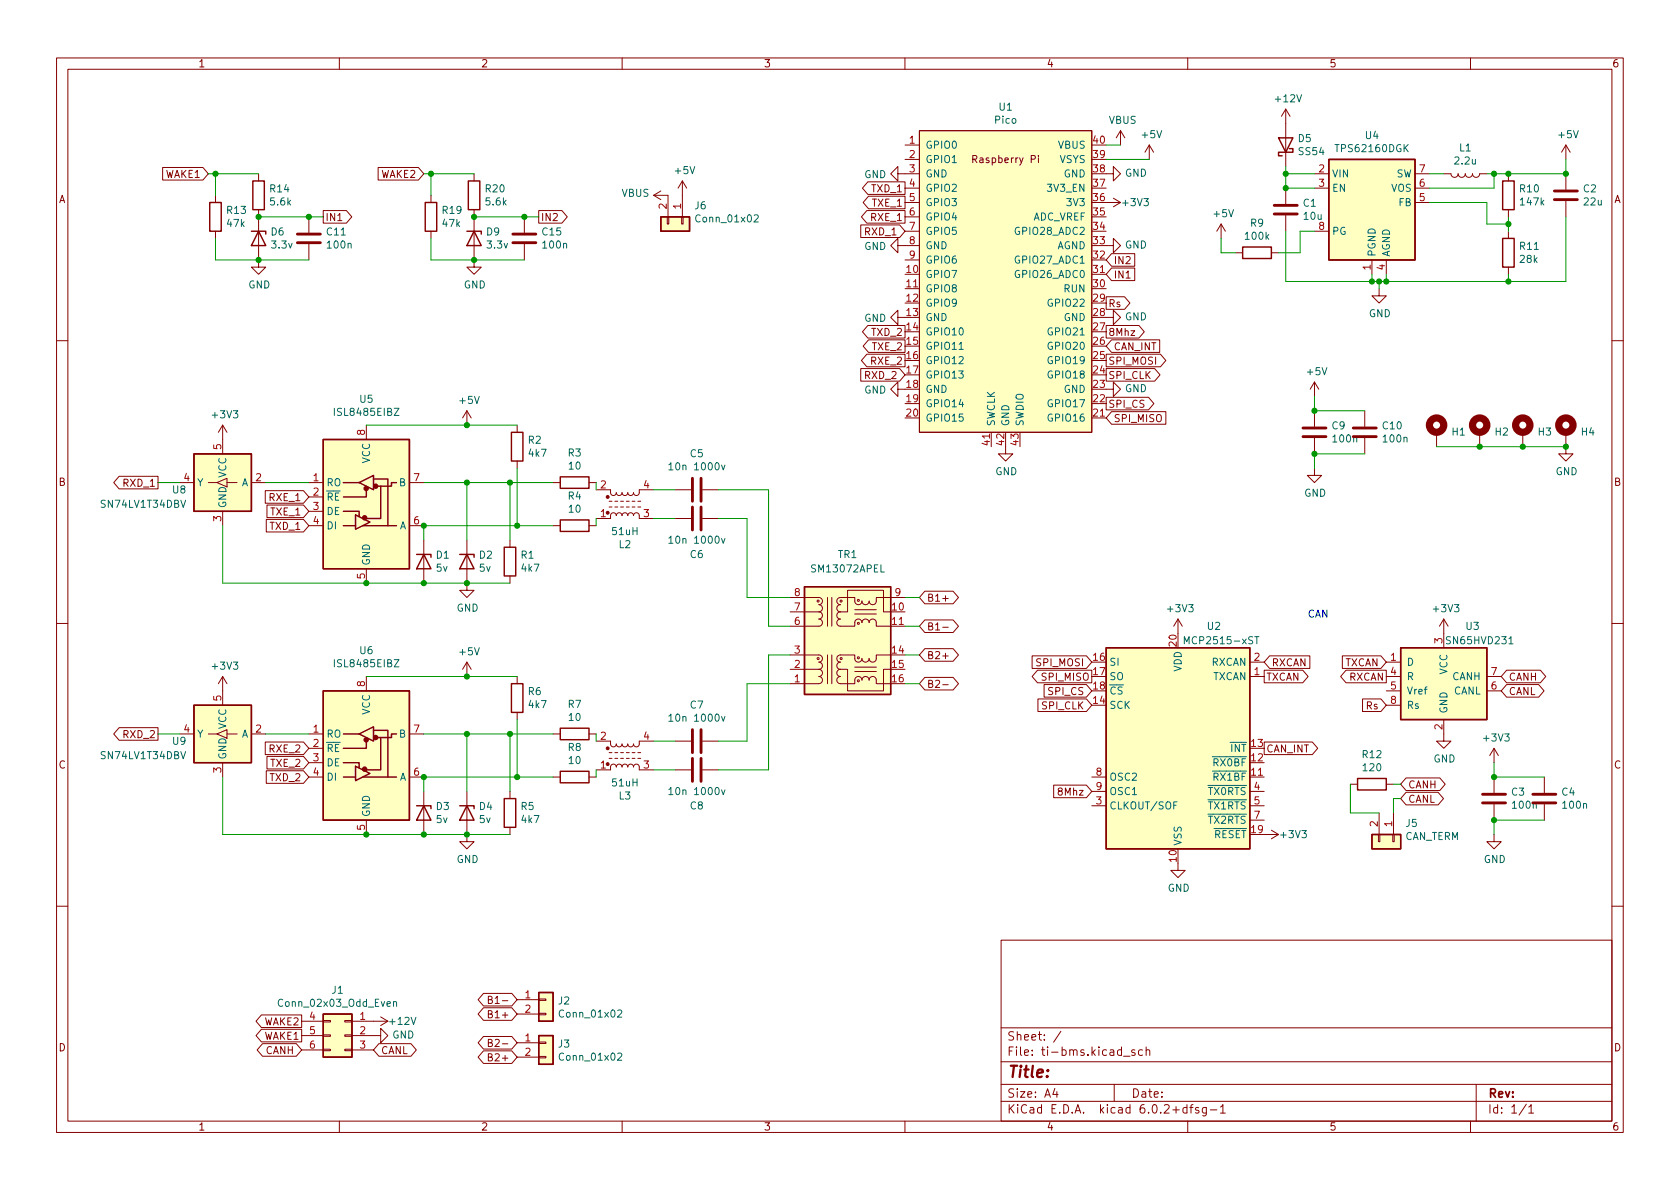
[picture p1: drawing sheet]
<svg xmlns="http://www.w3.org/2000/svg" width="297mm" height="210mm" viewBox="0 0 297 210" stroke-linecap="round" stroke-linejoin="round" font-family="sans-serif">
<g fill="none" stroke="#840000" stroke-width=".18">
<path d="M10 10.2h277v190.1h-277zM12 12.2h273v186.1h-273zM60 10.2v2M110 10.2v2M160 10.2v2M210 10.2v2M227.3 19.3v10.2M227.3 19.3l-.7 1.3M227.3 19.3l.8 1.3M260 10.2v2M28.8 29.6h7.1l.9 1.1-.9 1.1h-7.1zM38.1 34.5v1.3"/>
<path d="M45.7 37.1v10.1h1.3l-1.3 1.3-1.3-1.3h1.3M45.7 30.7v1.3M54.6 38.3v2.8M57.1 37.2h4.1l1 1.1-1 1.2h-4.1zM66.9 29.6h7.1l.9 1.1-.9 1.1h-7.1zM76.2 34.5v1.3M83.8 37.1v10.1h1.3l-1.3 1.3-1.3-1.3h1.3M83.8 30.7v1.3M92.7 38.3v2.8M95.2 37.2h4.1l1 1.1-1 1.2h-4.1zM115.6 34.5h2.5v3.8M115.6 34.5l1.2 .8"/>
<path d="M116.8 33.8l-1.2 .7M118 38.3h.2v1.3h-.2zM120.5 38.3h.3v1.3h-.3zM120.6 32l-.7 1.3M120.6 32v6.3M120.6 32l.8 1.3M152.2 39.8h6.9l.9 1.1-.9 1.1h-6.9zM153.3 37.2h6.7v2.3h-6.7l-1-1.2zM153.4 32.2h6.6v2.2h-6.6l-.9-1.1zM153.6 34.7h6.4v2.2h-6.4l-1-1.1zM158.7 30.7v-1.2l-1.2 1.2 1.2 1.3v-1.3h3.9M160 35.8h2.6"/>
<path d="M160 25.6h2.6M160 28.2h2.6M160 33.3h2.6M160 38.3h2.6M162.6 23.1h30.4v53.3h-30.4zM183.6 27.5v.1M183.6 27.9v.9M195.6 30.7h1.2v-1.2l1.3 1.2-1.3 1.3v-1.3M195.6 35.8h2.5M196.8 35l1.3 .8M198.1 35.8l-1.3 .8M198.1 23.1l-.7 1.3"/>
<path d="M198.1 23.1v2.5M198.1 23.1l.8 1.3M203.2 25.6l-.8 1.3M203.2 25.6v2.6M203.2 25.6l.8 1.3M215.9 39.6l-.8 1.3M215.9 39.6v2.6M215.9 39.6l.8 1.3M227.3 33.3v2.8M227.3 38.1v2.8M232.4 30.7h2.5M232.4 33.3h2.5"/>
<path d="M250.2 35.8h2.5M250.2 30.7h2.5M250.2 33.3h2.5M255.3 30.7h1.2a.64 .64 0 0 0 .7 .7 .64 .64 0 0 0 .6-.7 .64 .64 0 0 0 .6 .7 .64 .64 0 0 0 .7-.7 .64 .64 0 0 0 .6 .7 .64 .64 0 0 0 .6-.7 .64 .64 0 0 0 .7 .7 .64 .64 0 0 0 .6-.7h1.3M266.7 30.7v1.3M266.7 37.1v1.2M276.9 25.6v2.6M276.9 30.7v2.8M276.9 35.6v2.7M276.9 25.6l-.8 1.3M276.9 25.6l.7 1.3M38.1 40.9v1.3"/>
<path d="M54.6 43.2v2.8M76.2 40.9v1.3M92.7 43.2v2.8M153.4 57.6h6.6v2.2h-6.6l-.9-1.1zM158.7 56.1v-1.2l-1.2 1.2 1.2 1.3v-1.3h1.3M158.7 43.4v-1.2l-1.2 1.2 1.2 1.3v-1.3h3.9M160 51h2.6M160 40.9h2.6M160 46h2.6M193 48.5h2.6M195.6 43.4h1.2v-1.2l1.3 1.2-1.3 1.3v-1.3M195.6 56.1h1.2v-1.2l1.3 1.2-1.3 1.3v-1.3"/>
<path d="M195.6 57.6h5.8l.9 1.1-.9 1.1h-5.8zM195.6 52.5h3.2l1 1.1-1 1.1h-3.2zM196.5 44.9h4.1v2.2h-4.1l-.9-1.1zM196.5 47.4h4.1v2.2h-4.1l-.9-1.1zM218.4 44.7h1.3M224.8 44.7h1.3M232.4 40.9h2.5M242.6 46v2.5M243.8 51v1.3h1.3l-1.3 1.3-1.2-1.3h1.2M245.1 46v2.5M266.7 40.9v1.3M266.7 47.2v1.3"/>
<path d="M10 60.2h2M39.4 75.2v5.1M39.4 75.2l-.8 1.2M39.4 75.2l.7 1.2M64.8 75.2v2.5M82.5 72.6v2.6M82.5 72.6l-.7 1.3M82.5 72.6l.8 1.3M91.4 75.2v1.2M152.2 65.2h6.9l.9 1.1-.9 1.1h-6.9zM153.3 62.6h6.7v2.3h-6.7l-1-1.2zM153.6 60.1h6.4v2.2h-6.4l-1-1.1z"/>
<path d="M158.7 68.8v-1.2l-1.2 1.2 1.2 1.3v-1.3h1.3M175.3 76.4v2.6M177.8 79v1.3h1.3l-1.3 1.2-1.3-1.2h1.3M193 73.9h2.6M195.6 68.8h1.2v-1.2l1.3 1.2-1.3 1.3v-1.3M195.6 62.6h9.6l.9 1.1-.9 1.2h-9.6zM195.6 65.2h8.6l.9 1.1-.9 1.1h-8.6zM195.6 70.3h7.5l.9 1.1-.9 1.1h-7.5zM196.5 60.1h8.5v2.2h-8.5l-.9-1.1zM196.5 72.8h9.6v2.2h-9.6l-.9-1.1zM232.4 67.6v2.5M232.4 72.6v2.8"/>
<path d="M232.4 77.5v2.8M232.4 67.6l-.8 1.2M232.4 67.6l.8 1.2M241.3 72.6v2.8M241.3 77.5v2.8M254 76.4v2.6M261.6 76.4v2.6M269.2 76.4v2.6M276.9 76.4v3.9h1.2l-1.2 1.2-1.3-1.2h1.3M285 60.2h2M21.1 84.2h6.8v2.2h-6.8l-1-1.1zM31.7 85.3h2.6"/>
<path d="M36.8 85.3h1.6M38.4 85.3l1.7-.7v1.5zM39.4 90.4v2.6M40.1 85.3h1.8M44.4 85.3h2.6M46.9 86.8h6.8l.9 1.1-.9 1.1h-6.8zM47.1 91.8h6.6l.9 1.2-.9 1.1h-6.6zM47.2 89.3h6.5l.9 1.1-.9 1.1h-6.5zM54.6 93h2.5M54.6 85.3h2.5M54.6 87.9h2.5M54.6 90.4h2.5"/>
<path d="M66 84.7h.1M72.4 93h2.5M72.4 85.3h2.5M74.9 95.5v7.6M82.5 95.5v8.9h1.3l-1.3 1.3-1.2-1.3h1.2M90.2 95.5v1.3M91.4 81.5v1.3M97.8 93h1.3M97.8 85.3h1.3M104.1 93h1.3M104.1 85.3h1.3M105.4 91.7h2.5l.1-.7 .5-.3 .3 .1 .2 .4 .1-.3 .3-.2 .4 .1 .2 .4 .2-.4 .4-.1 .3 .2 .1 .3 .2-.4 .4-.1 .3 .2 .1 .3 .2-.4 .4-.1 .4 .3v.7h2.6"/>
<path d="M105.4 86.6h2.5l.1 .7 .5 .3 .3-.1 .2-.4 .1 .3 .3 .2 .4-.1 .2-.4 .1 .3 .3 .2 .4-.1 .2-.4 .1 .3 .3 .2 .4-.1 .2-.4 .2 .4 .4 .1 .4-.3v-.7h2.6M107.7 88.6h.5M107.7 89.7h.5M108.7 88.6h.5M108.7 89.7h.5M109.7 88.6h.5M109.7 89.7h.5M110.7 88.6h.6M110.7 89.7h.6M111.8 88.6h.5M111.8 89.7h.5M112.8 88.6h.5"/>
<path d="M112.8 89.7h.5M119.4 91.7h2.8M119.4 86.6h2.8M124.2 91.7h2.8M124.2 86.6h2.8M232.4 82.8v1.3h1.3l-1.3 1.2-1.3-1.2h1.3M10 110.2h2M39.4 119.6v5.1M39.4 119.6l-.8 1.3M39.4 119.6l.7 1.3M64.8 100.6v2.5M64.8 119.6v2.6"/>
<path d="M82.5 117.1v2.5M82.5 117.1l-.7 1.3M82.5 117.1l.8 1.3M90.2 101.8v1.3M91.4 119.6v1.3M139.7 105.7h5.1a.64 .64 0 0 1 .6 .6 .64 .64 0 0 1-.6 .6 .64 .64 0 0 1 .6 .7 .64 .64 0 0 1-.6 .6M139.7 115.8h5.1a.64 .64 0 0 1 .6 .7 .64 .64 0 0 1-.6 .6 .64 .64 0 0 1 .6 .6 .64 .64 0 0 1-.6 .7M139.7 108.2h5.1M139.7 118.4h5.1M144.8 118.4a.64 .64 0 0 1 .6 .6 .64 .64 0 0 1-.6 .6 .64 .64 0 0 1 .6 .7 .64 .64 0 0 1-.6 .6h-5.1M144.8 108.2a.64 .64 0 0 1 .6 .6 .64 .64 0 0 1-.6 .7 .64 .64 0 0 1 .6 .6 .64 .64 0 0 1-.6 .6h-5.1M146.3 105.7v5"/>
<path d="M146.3 115.8v5.1M147.1 105.7v5M147.1 115.8v5.1M148.6 108.2a.64 .64 0 0 0-.6 .6 .64 .64 0 0 0 .6 .7 .64 .64 0 0 0-.6 .6 .64 .64 0 0 0 .6 .6h2.5v-.6a.64 .64 0 0 1 .7-.6 .64 .64 0 0 1 .6 .6 .64 .64 0 0 1 .6-.6 .64 .64 0 0 1 .7 .6 .64 .64 0 0 1 .6-.6 .64 .64 0 0 1 .6 .6v.6h5.1M148.6 118.4a.64 .64 0 0 0-.6 .6 .64 .64 0 0 0 .6 .6 .64 .64 0 0 0-.6 .7 .64 .64 0 0 0 .6 .6h2.5v-.6a.64 .64 0 0 1 .7-.7 .64 .64 0 0 1 .6 .7 .64 .64 0 0 1 .6-.7 .64 .64 0 0 1 .7 .7 .64 .64 0 0 1 .6-.7 .64 .64 0 0 1 .6 .7v.6h2.6M148.6 108.2h1.3v-3.8h6.3v3.8h1.3M148.6 118.4h1.3v3.8h6.3v-3.8h1.3M151.1 108.6h3.8M151.1 107.8h3.8M151.1 118.7h3.8M151.1 118h3.8M157.5 115.8h-2.6v.7a.64 .64 0 0 1-.6 .6 .64 .64 0 0 1-.6-.6 .64 .64 0 0 1-.7 .6 .64 .64 0 0 1-.6-.6 .64 .64 0 0 1-.6 .6 .64 .64 0 0 1-.7-.6v-.7h-2.5a.64 .64 0 0 0-.6 .7 .64 .64 0 0 0 .6 .6 .64 .64 0 0 0-.6 .6 .64 .64 0 0 0 .6 .7"/>
<path d="M160 105.7h-5.1v.6a.64 .64 0 0 1-.6 .6 .64 .64 0 0 1-.6-.6 .64 .64 0 0 1-.7 .6 .64 .64 0 0 1-.6-.6 .64 .64 0 0 1-.6 .6 .64 .64 0 0 1-.7-.6v-.6h-2.5a.64 .64 0 0 0-.6 .6 .64 .64 0 0 0 .6 .6 .64 .64 0 0 0-.6 .7 .64 .64 0 0 0 .6 .6M163.5 104.5h5l1 1.2-1 1.1h-5l-.9-1.1zM163.5 109.6h5l1 1.1-1 1.1h-5l-.9-1.1zM163.5 119.8h5l1 1.1-1 1.1h-5l-.9-1.1zM163.5 114.7h5l1 1.1-1 1.1h-5l-.9-1.1zM166.7 105.8h1M166.7 110.9h1M166.7 116h1M182.5 116h9.6l.9 1.1-.9 1.1h-9.6zM183.4 118.5h9.6v2.2h-9.6l-.9-1.1zM208.3 109.5l-.8 1.2M208.3 109.5v2.5"/>
<path d="M208.3 109.5l.7 1.2M221 117.1h2.5M221 119.6h2.5M223.5 118.5h6.8l1 1.1-1 1.1h-6.8zM224.5 116h7.1v2.2h-7.1l-1-1.1zM237.3 116h6.9l.9 1.1-.9 1.1h-6.9zM238 118.5h7.1v2.2h-7.1l-1-1.1zM245.1 117.1h2.5M245.1 119.6h2.5M255.3 109.5l-.8 1.2M255.3 109.5v5M255.3 109.5l.7 1.2"/>
<path d="M262.9 119.6h2.5M266.4 118.5h6l.9 1.1-.9 1.1h-6l-1-1.1zM285 110.2h2M21.1 128.7h6.8v2.2h-6.8l-1-1.1zM31.7 129.8h2.6M36.8 129.8h1.6M38.4 129.8l1.7-.8v1.6zM39.4 134.9v2.5M40.1 129.8h1.8M44.4 129.8h2.6M46.9 131.2h6.8l.9 1.1-.9 1.1h-6.8zM47.1 136.3h6.6l.9 1.1-.9 1.1h-6.6z"/>
<path d="M47.2 133.8h6.5l.9 1.1-.9 1.1h-6.5zM54.6 129.8h2.5M54.6 137.4h2.5M54.6 132.3h2.5M54.6 134.9h2.5M66 129.2h.1M72.4 129.8h2.5M72.4 137.4h2.5M74.9 139.9v7.7M82.5 139.9v8.9h1.3l-1.3 1.3-1.2-1.3h1.2M90.2 139.9v1.3M91.4 126v1.2"/>
<path d="M97.8 129.8h1.3M97.8 137.4h1.3M104.1 129.8h1.3M104.1 137.4h1.3M105.4 136.1h2.5l.1-.7 .5-.3 .3 .2 .2 .3 .1-.3 .3-.2 .4 .1 .2 .4 .2-.4 .4-.1 .3 .2 .1 .3 .2-.4 .4-.1 .3 .2 .1 .3 .2-.4 .4-.1 .4 .3v.7h2.6M105.4 131.1h2.5l.1 .7 .5 .3 .3-.2 .2-.3 .1 .3 .3 .2 .4-.1 .2-.4 .1 .3 .3 .2 .4-.1 .2-.4 .1 .3 .3 .2 .4-.1 .2-.4 .2 .4 .4 .1 .4-.4v-.6h2.6M107.7 133.1h.5M107.7 134.1h.5M108.7 133.1h.5M108.7 134.1h.5M109.7 133.1h.5M109.7 134.1h.5"/>
<path d="M110.7 133.1h.6M110.7 134.1h.6M111.8 133.1h.5M111.8 134.1h.5M112.8 133.1h.5M112.8 134.1h.5M119.4 131.1h2.8M119.4 136.1h2.8M124.2 131.1h2.8M124.2 136.1h2.8M166.7 121.1h1M183.5 123.6h8.6l.9 1.1-.9 1.1h-8.6z"/>
<path d="M184.6 121.1h7.5l.9 1.1-.9 1.1h-7.5zM186.3 138.8h5.8l.9 1.1-.9 1.2h-5.8zM193 137.4h2.6M193 139.9h2.6M221 137.4h2.5M221 139.9h2.5M223.5 131.2h8.5l1 1.1-1 1.1h-8.5zM238.8 138.7h1.2M240.9 123.6h3.3l.9 1.1-.9 1.1h-3.3zM245.1 122.2h2.5M245.1 124.7h2.5M245.1 138.7h1.3"/>
<path d="M248.6 137.6h6l.9 1.1-.9 1.1h-6l-1-1.1zM255.3 127.2v3.9h1.2l-1.2 1.2-1.3-1.2h1.3M262.9 122.2h2.5M264.2 132.3v2.6M264.2 137.4v2.8M264.2 132.3l-.8 1.3M264.2 132.3l.7 1.3M266.4 121.1h5.7l.9 1.1-.9 1.1h-5.7l-1-1.1zM273 137.4v2.8M64.8 145v2.6M90.2 146.3v1.3M193 142.5h2.6"/>
<path d="M208.3 152.6v1.3h1.2l-1.2 1.3-1.3-1.3h1.3M221 142.5h2.5M221 145h2.5M223.5 147.6h2.6M224.8 146.8l1.3 .8M226.1 147.6l-1.3 .7M243.7 147.6h.3v1.2h-.3zM243.8 143.8v3.8M246.3 147.6h.2v1.2h-.2zM246.4 143.8v3.8M248.6 140.1h5.7l.9 1.1-.9 1.1h-5.7l-1-1.1zM264.2 147.6v1.2h1.2l-1.2 1.3-1.3-1.3h1.3"/>
<path d="M264.2 142.2v2.8M273 142.2v2.8M10 160.2h2M46.2 179.5h7.1v2.2h-7.1l-.9-1.1zM67.3 179.8l1.3 .8M85.5 178.2h5l.9 1.1-.9 1.1h-5l-1-1.1zM85.5 175.7h5l.9 1.1-.9 1.1h-5l-1-1.1zM86.3 179.3h.6l.1-.2-.1-.3-.6-.1v1.3h.5l.2-.1 .1-.3-.3-.3M86.3 176.8l.6-.1 .1-.2-.1-.2-.6-.1v1.2h.5l.2-.1 .1-.3-.3-.2M91.4 176.8h3.8M91.4 179.3h3.8M95.2 179.2h1.3v.2h-1.3z"/>
<path d="M95.2 176.7h1.3v.2h-1.3zM177 166.3h108v32h-108zM285 160.2h2M46.2 182h7.1v2.2h-7.1l-.9-1.1zM46.4 184.6h6l.9 1.1-.9 1.1h-6l-.9-1.1zM53.3 180.6h3.8M53.3 183.1h3.8M53.3 185.7h3.8M57.1 185.5h1.3v.3h-1.3zM57.1 183h1.3v.3h-1.3zM57.1 180.5h1.3v.2h-1.3zM60 198.3v2"/>
<path d="M61 185.5h1.2v.3h-1.2zM61 183h1.2v.3h-1.2zM61 180.5h1.2v.2h-1.2zM62.2 183.1h5.1v-1.2l1.3 1.2-1.3 1.3v-1.3M62.2 180.6h6.4M62.2 185.7h3.8M67 184.6h5.7l.9 1.1-.9 1.1h-5.7l-1-1.1zM68.6 180.6l-1.3 .8M85.5 185.8h5l.9 1.1-.9 1.1h-5l-1-1.1zM85.5 183.3h5l.9 1.1-.9 1.1h-5l-1-1.1zM86.3 186.9h.6l.1-.2-.1-.2-.6-.2v1.3h.5l.2-.1 .1-.3-.3-.3M86.3 184.4l.6-.1 .1-.1-.1-.3-.6-.1v1.3h.5l.2-.2 .1-.3-.3-.2"/>
<path d="M91.4 184.4h3.8M91.4 186.9h3.8M95.2 186.8h1.3v.3h-1.3zM95.2 184.3h1.3v.2h-1.3zM110 198.3v2M160 198.3v2M177 194.8h108M177 191.8h108M177 187.8h108M177 181.8h108M186.5 192.5l-.4 1h1M186.9 193v1"/>
<path d="M187.6 182.4l-1.3 1.9M197 191.8v3M198.6 186.8h1.2M200.6 185.7l-.3-.1-.2 .2v.3l.5 .1v.4h-.5M202 185.7l-.4-.1-.3 .3v.4l.1 .3h.6M202.6 185.8l.3-.2 .3 .1 .1 .9M202.6 185.1v1.5M209.9 195.9l-.5-.1-.3 .3v.4l.2 .3h.6M209.9 195.3v1.5M210 198.3v2M210.4 195.8h.5M210.9 195.3l-.3 .2v1.3"/>
<path d="M211.9 195.9l-.3-.1-.2 .2v.3l.5 .1v.4h-.5M213.3 195.8v1.2l-.3 .3h-.4M213.3 195.9l-.4-.1-.3 .3v.4l.1 .3h.6M214 196.3h1.1M215.8 195.8l.4-.5v1.5M215.8 196.8h.8M260 198.3v2M261 191.8v6.5M269.9 195.3l-1.3 1.9M270.3 195.8l.4-.5v1.5M270.3 196.8h.9"/>
<circle cx="144.7" cy="106.3" r=".18"/>
<circle cx="144.7" cy="116.5" r=".18"/>
<circle cx="148.7" cy="116.5" r=".18"/>
<circle cx="148.7" cy="106.3" r=".18"/>
<circle cx="151.8" cy="106.2" r=".18"/>
<circle cx="151.8" cy="116.3" r=".18"/>
<circle cx="151.8" cy="110.2" r=".18"/>
<circle cx="151.8" cy="120.4" r=".18"/>
</g>
<g fill="#840000" stroke="#840000" stroke-width=".18">
<circle cx="107.4" cy="87.9" r=".25"/>
<circle cx="107.4" cy="90.7" r=".25"/>
<circle cx="107.4" cy="132.3" r=".25"/>
<circle cx="107.4" cy="135.1" r=".25"/>
</g>
<g fill="none" stroke="#840000" stroke-width=".25">
<path d="M37.1 35.8h2v5.1h-2zM44.7 32h2v5.1h-2zM75.2 35.8h2v5.1h-2zM82.8 32h2v5.1h-2zM116.8 38.3h5.1v2.6h-5.1zM226.1 24.4h2.5l-1.3 2.5zM228 26.3h.6v.6h-2.5v.7h.6M234.9 28.2h15.3v17.8h-15.3zM265.7 32h2v5.1h-2zM44.4 40.9h2.6v.5M45.7 40.9l1.3 2.5h-2.6zM82.5 40.9h2.6v.5"/>
<path d="M83.8 40.9l1.3 2.5h-2.6zM219.7 43.7h5.1v2h-5.1zM265.7 42.2h2v5h-2zM57.1 77.7h15.3v22.9h-15.3zM90.4 76.4h2.1v5.1h-2.1zM34.3 80.3h10.1v10.1h-10.1zM60.7 90.4h2.8v.7M60.7 93h2.2M60.7 85.3h2.8M62.9 91.1l2.5 1.2-2.5 1.3zM63.5 85.3l2.5-1.2v2.5zM63.5 91.1v.2"/>
<path d="M64.1 93h6M64.8 86.6v1.3h-4.1M66 84.7h2.6v8.3M67.3 86v5.7h-2.5M70.1 85.3h-.9v.7h-2.5M73.7 98h2.5v.5M74.9 98l1.3 2.6h-2.5zM81.3 98h2.5v.5M82.5 98l1.3 2.6h-2.5zM89.2 96.8h2v5h-2zM99.1 91.9h5v2.1h-5zM99.1 84.3h5v2.1h-5z"/>
<path d="M142.2 103.8h15.3v19h-15.3zM195.6 114.5h25.4v35.6h-25.4zM247.6 114.5h15.3v12.7h-15.3zM34.3 124.7h10.1v10.2h-10.1zM57.1 122.2h15.3v22.8h-15.3zM60.7 134.9h2.8v.9M60.7 137.4h2.2M60.7 129.8h2.8M62.9 135.5l2.5 1.3-2.5 1.2zM63.5 129.8l2.5-1.3v2.6zM64.1 137.4h6M64.8 131.1v1.2h-4.1"/>
<path d="M66 129.2h2.6v8.2M67.3 130.4v5.7h-2.5M70.1 129.8h-.9v.6h-2.5M90.4 120.9h2.1v5.1h-2.1zM99.1 136.4h5v2h-5zM99.1 128.8h5v2h-5zM240 137.7h5.1v2h-5.1zM73.7 142.5h2.5v.5M74.9 142.5l1.3 2.5h-2.5zM81.3 142.5h2.5v.5M82.5 142.5l1.3 2.5h-2.5zM89.2 141.2h2v5.1h-2z"/>
<path d="M242.6 147.6h5v2.5h-5zM57.1 179.3h5.1v7.6h-5.1zM95.2 175.5h2.6v5.1h-2.6zM95.2 183.1h2.6v5.1h-2.6z"/>
</g>
<g fill="none" stroke="#840000" stroke-width=".51">
<path d="M225.3 37.8h4.1M225.3 36.3h4.1M274.8 35.3h4.1M274.8 33.8h4.1M52.6 42.9h4M52.6 41.4h4M90.7 42.9h4M90.7 41.4h4M230.4 77.2h4M230.4 75.7h4M239.3 77.2h4M239.3 75.7h4"/>
<path d="M122.4 84.6v4M122.4 89.7v4M124 84.6v4M124 89.7v4M122.4 129v4.1M122.4 134.1v4.1M124 129v4.1M124 134.1v4.1M262.1 142h4.1M262.1 140.5h4.1M271 142h4.1M271 140.5h4.1"/>
</g>
<g fill="none" stroke="#006464" stroke-width=".18">
<path d="M133.3 38.1l.5-.1 .3 .3-.8 1h.8M69.7 72.2h.8l-.8 1.3h.8M169.6 61.8h.7M118.3 95.2l.3-.4v1.3M118.3 82.2l.3-.4v1.3M118.3 96.1h.7M118.3 83.1h.7M127.6 95.2l.3 .9 .3-.9M127.6 82.2l.3 .9 .3-.9M69.7 116.6h.8l-.8 1.3h.8M209.4 113.9v-1.3l.4 .9 .4-.9v1.3M221.9 112.6h.7"/>
<path d="M266.8 113.9h.7M118.3 126.6l.3-.3v1.2M118.3 139.6l.3-.3v1.2M118.3 127.5h.7M127.6 126.7l.3 .8 .3-.8M127.6 139.7l.3 .8 .3-.8M118.3 140.5h.7M208.1 141.8h-.6v1.3M69.6 177.2l.2-.1 .3 .1v.8M69.6 177.1v.9M109.2 178.7l.5-.1 .2 .4-.7 .9h.7M109.2 186.3l.5-.1 .2 .4-.7 .9h.7"/>
</g>
<g fill="#ffffc2" stroke="#ffffc2" stroke-width=".18">
<path d="M142.2 103.8h15.3v19h-15.3z"/>
<path d="M34.3 124.7h10.1v10.2h-10.1z"/>
<path d="M162.6 23.1h30.4v53.3h-30.4z"/>
<path d="M34.3 80.3h10.1v10.1h-10.1z"/>
<path d="M234.9 28.2h15.3v17.8h-15.3z"/>
<path d="M116.8 38.3h5.1v2.6h-5.1z"/>
<path d="M247.6 114.5h15.3v12.7h-15.3z"/>
<path d="M57.1 77.7h15.3v22.9h-15.3z"/>
<path d="M57.1 179.3h5.1v7.6h-5.1z"/>
<path d="M95.2 175.5h2.6v5.1h-2.6z"/>
<path d="M57.1 122.2h15.3v22.8h-15.3z"/>
<path d="M195.6 114.5h25.4v35.6h-25.4z"/>
<path d="M242.6 147.6h5v2.5h-5z"/>
<path d="M95.2 183.1h2.6v5.1h-2.6z"/>
</g>
<g fill="none" stroke="#840000" stroke-width="1.3">
<circle cx="254" cy="75.2" r="1.27"/>
<circle cx="261.6" cy="75.2" r="1.27"/>
<circle cx="269.2" cy="75.2" r="1.27"/>
<circle cx="276.9" cy="75.2" r="1.27"/>
</g>
<g fill="#840000" stroke="#840000" stroke-width=".25">
<circle cx="64.5" cy="91.6" r=".36"/>
<circle cx="64.7" cy="86.4" r=".36"/>
<circle cx="66.4" cy="86" r=".36"/>
<circle cx="64.5" cy="136" r=".36"/>
<circle cx="64.7" cy="130.8" r=".36"/>
<circle cx="66.4" cy="130.4" r=".36"/>
</g>
<g fill="none" stroke="#009600" stroke-width=".18">
<path d="M36.8 30.7h8.9M38.1 30.7v3.8M45.7 38.3h11.4M74.9 30.7h8.9M76.2 30.7v3.8M83.8 38.3h11.4M195.6 25.6h2.5M195.6 28.2h7.6M227.3 29.5v3.8h5.1M227.3 30.7h5.1M252.7 35.8h10.2v3.8h3.8M252.7 30.7h2.6"/>
<path d="M264.2 30.7v2.6h-11.5M266.7 38.3v2.6M276.9 28.2v2.5h-14M276.9 38.3v11.5h-49.6v-8.9M38.1 42.2v3.8h16.5M76.2 42.2v3.8h16.5M215.9 42.2v2.5h2.5M232.4 40.9h-2.5v3.8h-3.8M242.6 48.5v1.3M243.8 49.8v1.2M245.1 48.5v1.3M266.7 48.5v1.3"/>
<path d="M64.8 75.2h26.6M232.4 70.1v2.5h8.9M254 79h22.9M27.9 85.3h3.8M39.4 93v10.1h50.8M47 85.3h7.6M74.9 85.3h22.9M82.5 85.3v10.2M90.2 85.3v10.2M91.4 82.8v10.2M97.8 93h-22.9v2.5M105.4 85.3v1.3"/>
<path d="M105.4 91.7v1.3M115.6 91.7h3.8M115.6 86.6h3.8M127 91.7h5.1v14h7.6M127 86.6h8.9v24.1h3.8M241.3 80.3h-8.9v2.5M64.8 119.6h26.6M139.7 115.8h-3.8v20.3h-8.9M160 115.8h2.6M160 110.7h2.6M160 105.7h2.6M27.9 129.8h3.8"/>
<path d="M39.4 137.4v10.2h50.8M47 129.8h7.6M74.9 129.8h22.9M82.5 129.8v10.1M90.2 129.8v10.1M91.4 127.2v10.2M97.8 137.4h-22.9v2.5M105.4 129.8v1.3M105.4 136.1v1.3M115.6 136.1h3.8M115.6 131.1h3.8M139.7 120.9h-7.6v10.2h-5.1"/>
<path d="M160 120.9h2.6M238.8 138.7v5.1h5M246.4 138.7h1.2M264.2 134.9v2.5h8.8M247.6 141.2h-1.2v2.6M273 145h-8.8v2.6"/>
</g>
<g fill="#009600" stroke="#009600" stroke-width=".18">
<circle cx="74.9" cy="147.6" r=".46"/>
<circle cx="64.8" cy="147.6" r=".46"/>
<circle cx="82.5" cy="147.6" r=".46"/>
<circle cx="74.9" cy="137.4" r=".46"/>
<circle cx="82.5" cy="103.1" r=".46"/>
<circle cx="82.5" cy="119.6" r=".46"/>
<circle cx="91.4" cy="137.4" r=".46"/>
<circle cx="82.5" cy="129.8" r=".46"/>
<circle cx="90.2" cy="129.8" r=".46"/>
<circle cx="74.9" cy="103.1" r=".46"/>
<circle cx="64.8" cy="103.1" r=".46"/>
<circle cx="74.9" cy="93" r=".46"/>
<circle cx="82.5" cy="85.3" r=".46"/>
<circle cx="82.5" cy="75.2" r=".46"/>
<circle cx="90.2" cy="85.3" r=".46"/>
<circle cx="91.4" cy="93" r=".46"/>
<circle cx="76.2" cy="30.7" r=".46"/>
<circle cx="83.8" cy="38.3" r=".46"/>
<circle cx="92.7" cy="38.3" r=".46"/>
<circle cx="45.7" cy="38.3" r=".46"/>
<circle cx="54.6" cy="38.3" r=".46"/>
<circle cx="38.1" cy="30.7" r=".46"/>
<circle cx="45.7" cy="46" r=".46"/>
<circle cx="83.8" cy="46" r=".46"/>
<circle cx="245.1" cy="49.8" r=".46"/>
<circle cx="243.8" cy="49.8" r=".46"/>
<circle cx="242.6" cy="49.8" r=".46"/>
<circle cx="276.9" cy="79" r=".46"/>
<circle cx="232.4" cy="72.6" r=".46"/>
<circle cx="232.4" cy="80.3" r=".46"/>
<circle cx="269.2" cy="79" r=".46"/>
<circle cx="261.6" cy="79" r=".46"/>
<circle cx="264.2" cy="30.7" r=".46"/>
<circle cx="266.7" cy="49.8" r=".46"/>
<circle cx="266.7" cy="39.6" r=".46"/>
<circle cx="227.3" cy="33.3" r=".46"/>
<circle cx="227.3" cy="30.7" r=".46"/>
<circle cx="276.9" cy="30.7" r=".46"/>
<circle cx="266.7" cy="30.7" r=".46"/>
<circle cx="264.2" cy="145" r=".46"/>
<circle cx="264.2" cy="137.4" r=".46"/>
</g>
<text font-size="2.8" fill="#840000" x="178" y="190.6">Title:</text>
<g font-size="2.1" fill="#840000">
<text x="178" y="184">Sheet: /</text>
<text x="178" y="186.7">File: ti-bms.kicad_sch</text>
<text x="178" y="196.9">KiCad E.D.A. kicad 6.0.2+dfsg-1</text>
<text x="178" y="194.1">Size: A4</text>
<text x="200" y="194.1">Date:</text>
<text x="263" y="194.1">Rev:</text>
<text x="263" y="196.9">Id: 1/1</text>
</g>
<g font-size="1.8" fill="#840000">
<text x="35" y="11.9">1</text>
<text x="85" y="11.9">2</text>
<text x="135" y="11.9">3</text>
<text x="185" y="11.9">4</text>
<text x="235" y="11.9">5</text>
<text x="285" y="11.9">6</text>
<text x="172.3" y="28.8">Raspberry Pi</text>
<text x="10.3" y="35.9">A</text>
<text x="29.2" y="31.5">WAKE1</text>
<text x="67.3" y="31.5">WAKE2</text>
<text x="154.2" y="34">TXD_1</text>
<text x="285.3" y="35.9">A</text>
<text x="57.5" y="39.1">IN1</text>
<text x="95.6" y="39.1">IN2</text>
<text x="153" y="41.6">RXD_1</text>
<text x="154.1" y="39.1">RXE_1</text>
<text x="154.3" y="36.5">TXE_1</text>
<text x="196.8" y="46.7">IN2</text>
<text x="196.8" y="49.2">IN1</text>
<text x="154.2" y="59.4">TXD_2</text>
<text x="195.9" y="59.4">8Mhz</text>
<text x="195.9" y="54.3">Rs</text>
<text x="154.1" y="64.5">RXE_2</text>
<text x="154.3" y="61.9">TXE_2</text>
<text x="195.9" y="64.5">SPI_MOSI</text>
<text x="196.8" y="61.9">CAN_INT</text>
<text x="153" y="67">RXD_2</text>
<text x="195.9" y="67">SPI_CLK</text>
<text x="195.9" y="72.1">SPI_CS</text>
<text x="196.8" y="74.6">SPI_MISO</text>
<text x="10.3" y="85.9">B</text>
<text x="21.9" y="86.1">RXD_1</text>
<text x="47.7" y="88.6">RXE_1</text>
<text x="285.3" y="85.9">B</text>
<text x="47.8" y="93.7">TXD_1</text>
<text x="47.9" y="91.1">TXE_1</text>
<text x="163.8" y="106.4">B1+</text>
<text x="163.8" y="111.5">B1-</text>
<text x="163.8" y="116.5">B2+</text>
<text x="183.4" y="117.8">SPI_MOSI</text>
<text x="224.8" y="117.8">RXCAN</text>
<text x="237.7" y="117.8">TXCAN</text>
<text x="163.8" y="121.6">B2-</text>
<text x="184.3" y="125.4">SPI_CLK</text>
<text x="184.4" y="120.4">SPI_MISO</text>
<text x="185.5" y="122.9">SPI_CS</text>
<text x="223.8" y="120.4">TXCAN</text>
<text x="238.5" y="120.4">RXCAN</text>
<text x="241.6" y="125.4">Rs</text>
<text x="266.7" y="120.4">CANH</text>
<text x="266.7" y="122.9">CANL</text>
<text x="21.9" y="130.5">RXD_2</text>
<text x="10.3" y="135.9">C</text>
<text x="47.7" y="133.1">RXE_2</text>
<text x="47.9" y="135.6">TXE_2</text>
<text x="223.8" y="133.1">CAN_INT</text>
<text x="285.3" y="135.9">C</text>
<text x="47.8" y="138.1">TXD_2</text>
<text x="187.3" y="140.7">8Mhz</text>
<text x="248.9" y="139.4">CANH</text>
<text x="248.9" y="141.9">CANL</text>
<text x="87.3" y="177.5">B1-</text>
<text x="10.3" y="185.9">D</text>
<text x="46.6" y="181.3">WAKE2</text>
<text x="46.6" y="183.9">WAKE1</text>
<text x="86.9" y="180">B1+</text>
<text x="87.3" y="185.1">B2-</text>
<text x="285.3" y="185.9">D</text>
<text x="47" y="186.4">CANH</text>
<text x="67.3" y="186.4">CANL</text>
<text x="86.9" y="187.7">B2+</text>
<text x="35" y="199.9">1</text>
<text x="85" y="199.9">2</text>
<text x="135" y="199.9">3</text>
<text x="185" y="199.9">4</text>
<text x="235" y="199.9">5</text>
<text x="285" y="199.9">6</text>
</g>
<g font-size="1.8" fill="#006464">
<text x="175.9" y="21.9">Pico</text>
<text x="176.7" y="19.6">U1</text>
<text x="196" y="21.9">VBUS</text>
<text x="225.6" y="18.1">+12V</text>
<text x="163.6" y="26.3">GPIO0</text>
<text x="163.6" y="28.8">GPIO1</text>
<text x="187.1" y="26.3">VBUS</text>
<text x="187.3" y="28.8">VSYS</text>
<text x="202" y="24.4">+5V</text>
<text x="229.6" y="25.1">D5</text>
<text x="229.7" y="27.4">SS54</text>
<text x="236.4" y="26.9">TPS62160DGK</text>
<text x="241.4" y="24.6">U4</text>
<text x="257.3" y="29.1">2.2u</text>
<text x="258" y="26.8">L1</text>
<text x="275.6" y="24.4">+5V</text>
<text x="47.8" y="34">R14</text>
<text x="85.9" y="34">R20</text>
<text x="109.9" y="34.8">VBUS</text>
<text x="119.4" y="30.8">+5V</text>
<text x="152.8" y="31.5">GND</text>
<text x="163.6" y="31.4">GND</text>
<text x="163.6" y="33.9">GPIO2</text>
<text x="185.4" y="33.9">3V3_EN</text>
<text x="188.1" y="31.4">GND</text>
<text x="198.9" y="31.2">GND</text>
<text x="235.5" y="31.4">VIN</text>
<text x="235.5" y="33.9">EN</text>
<text x="245.9" y="33.9">VOS</text>
<text x="246.8" y="31.4">SW</text>
<text x="268.8" y="34">R10</text>
<text x="280" y="34">C2</text>
<text x="40.2" y="37.8">R13</text>
<text x="40.2" y="40.1">47k</text>
<text x="47.9" y="36.3">5.6k</text>
<text x="47.9" y="41.6">D6</text>
<text x="57.8" y="41.6">C11</text>
<text x="78.3" y="37.8">R19</text>
<text x="78.3" y="40.1">47k</text>
<text x="86" y="36.3">5.6k</text>
<text x="86" y="41.6">D9</text>
<text x="95.9" y="41.6">C15</text>
<text x="122.9" y="37">J6</text>
<text x="123.3" y="39.3">Conn_01x02</text>
<text x="163.6" y="36.4">GPIO3</text>
<text x="163.6" y="39">GPIO4</text>
<text x="163.6" y="41.5">GPIO5</text>
<text x="179.8" y="41.5">GPIO28_ADC2</text>
<text x="182.5" y="39">ADC_VREF</text>
<text x="188.9" y="36.4">3V3</text>
<text x="198.6" y="36.4">+3V3</text>
<text x="214.7" y="38.4">+5V</text>
<text x="221.1" y="40.1">R9</text>
<text x="230.4" y="36.5">C1</text>
<text x="230.6" y="38.9">10u</text>
<text x="235.5" y="41.5">PG</text>
<text x="247.3" y="36.4">FB</text>
<text x="268.9" y="36.3">147k</text>
<text x="280.1" y="36.3">22u</text>
<text x="48.1" y="43.9">3.3v</text>
<text x="58" y="43.9">100n</text>
<text x="86.2" y="43.9">3.3v</text>
<text x="96.1" y="43.9">100n</text>
<text x="152.8" y="44.2">GND</text>
<text x="163.6" y="44.1">GND</text>
<text x="163.6" y="46.6">GPIO6</text>
<text x="179.8" y="46.6">GPIO27_ADC1</text>
<text x="186.8" y="44.1">AGND</text>
<text x="198.9" y="43.9">GND</text>
<text x="220.3" y="42.4">100k</text>
<text x="243.2" y="45.5" transform="rotate(-90 243.2 45.5)">PGND</text>
<text x="245.7" y="45.5" transform="rotate(-90 245.7 45.5)">AGND</text>
<text x="268.8" y="44.2">R11</text>
<text x="268.8" y="46.5">28k</text>
<text x="43.9" y="51">GND</text>
<text x="82" y="51">GND</text>
<text x="163.6" y="49.1">GPIO7</text>
<text x="163.6" y="51.7">GPIO8</text>
<text x="179.8" y="49.1">GPIO26_ADC0</text>
<text x="188.2" y="51.7">RUN</text>
<text x="152.8" y="56.9">GND</text>
<text x="163.6" y="54.2">GPIO9</text>
<text x="163.6" y="56.8">GND</text>
<text x="163.6" y="59.3">GPIO10</text>
<text x="185.6" y="59.3">GPIO21</text>
<text x="185.6" y="54.2">GPIO22</text>
<text x="188.1" y="56.8">GND</text>
<text x="198.9" y="56.6">GND</text>
<text x="242" y="56.1">GND</text>
<text x="163.6" y="61.8">GPIO11</text>
<text x="163.6" y="64.4">GPIO12</text>
<text x="185.6" y="64.4">GPIO19</text>
<text x="185.6" y="61.8">GPIO20</text>
<text x="63.6" y="71.2">U5</text>
<text x="81.3" y="71.4">+5V</text>
<text x="152.8" y="69.6">GND</text>
<text x="163.6" y="66.9">GPIO13</text>
<text x="163.6" y="69.5">GND</text>
<text x="185.6" y="66.9">GPIO18</text>
<text x="188.1" y="69.5">GND</text>
<text x="198.9" y="69.3">GND</text>
<text x="231.2" y="66.3">+5V</text>
<text x="37.7" y="74">+3V3</text>
<text x="59.4" y="73.5">ISL8485EIBZ</text>
<text x="163.6" y="72">GPIO14</text>
<text x="163.6" y="74.5">GPIO15</text>
<text x="175.9" y="75.4" transform="rotate(-90 175.9 75.4)">SWCLK</text>
<text x="178.4" y="75.4" transform="rotate(-90 178.4 75.4)">GND</text>
<text x="181" y="75.4" transform="rotate(-90 181 75.4)">SWDIO</text>
<text x="185.6" y="74.5">GPIO16</text>
<text x="185.6" y="72">GPIO17</text>
<text x="235.5" y="75.9">C9</text>
<text x="244.5" y="75.9">C10</text>
<text x="256.8" y="77">H1</text>
<text x="264.4" y="77">H2</text>
<text x="272" y="77">H3</text>
<text x="279.6" y="77">H4</text>
<text x="65.4" y="82" transform="rotate(-90 65.4 82)">VCC</text>
<text x="93.4" y="78.5">R2</text>
<text x="93.5" y="80.8">4k7</text>
<text x="100.5" y="80.7">R3</text>
<text x="100.6" y="83">10</text>
<text x="119" y="83.2">10n 1000v</text>
<text x="122.1" y="80.8">C5</text>
<text x="235.8" y="78.2">100n</text>
<text x="244.7" y="78.2">100n</text>
<text x="18.1" y="89.8">SN74LV1T34DBV</text>
<text x="30.5" y="87.2">U8</text>
<text x="34.8" y="86">Y</text>
<text x="40" y="89.9" transform="rotate(-90 40 89.9)">GND</text>
<text x="40" y="84.5" transform="rotate(-90 40 84.5)">VCC</text>
<text x="42.7" y="86">A</text>
<text x="57.7" y="86">RO</text>
<text x="57.7" y="88.5">~{RE}</text>
<text x="70.6" y="86">B</text>
<text x="100.5" y="88.3">R4</text>
<text x="176" y="84">GND</text>
<text x="230.6" y="87.8">GND</text>
<text x="275" y="84">GND</text>
<text x="57.7" y="91.1">DE</text>
<text x="57.7" y="93.6">DI</text>
<text x="70.6" y="93.6">A</text>
<text x="100.6" y="90.6">10</text>
<text x="108.3" y="94.6">51uH</text>
<text x="65.4" y="100.1" transform="rotate(-90 65.4 100.1)">GND</text>
<text x="77.1" y="101.1">5v</text>
<text x="77.2" y="98.8">D1</text>
<text x="84.8" y="101.1">5v</text>
<text x="84.8" y="98.8">D2</text>
<text x="92.1" y="98.8">R1</text>
<text x="92.3" y="101.1">4k7</text>
<text x="109.5" y="96.9">L2</text>
<text x="119" y="96.1">10n 1000v</text>
<text x="122.1" y="98.7">C6</text>
<text x="143.7" y="101.2">SM13072APEL</text>
<text x="148.2" y="98.7">TR1</text>
<text x="80.7" y="108.1">GND</text>
<text x="206.6" y="108.2">+3V3</text>
<text x="210.1" y="113.9">MCP2515-xST</text>
<text x="213.5" y="111.4">U2</text>
<text x="253.6" y="108.2">+3V3</text>
<text x="256.1" y="113.9">SN65HVD231</text>
<text x="259.2" y="111.4">U3</text>
<text x="37.7" y="118.4">+3V3</text>
<text x="59.4" y="118">ISL8485EIBZ</text>
<text x="63.6" y="115.7">U6</text>
<text x="81.3" y="115.9">+5V</text>
<text x="196.1" y="117.7">SI</text>
<text x="208.9" y="118.8" transform="rotate(-90 208.9 118.8)">VDD</text>
<text x="214.2" y="117.7">RXCAN</text>
<text x="248.7" y="117.7">D</text>
<text x="255.9" y="119.3" transform="rotate(-90 255.9 119.3)">VCC</text>
<text x="93.4" y="122.9">R6</text>
<text x="93.5" y="125.2">4k7</text>
<text x="100.5" y="125.2">R7</text>
<text x="122.1" y="125.3">C7</text>
<text x="196.1" y="125.3">SCK</text>
<text x="196.1" y="120.3">SO</text>
<text x="196.1" y="122.8">~{CS}</text>
<text x="214.4" y="120.3">TXCAN</text>
<text x="248.7" y="120.3">R</text>
<text x="248.7" y="122.8">Vref</text>
<text x="248.7" y="125.3">Rs</text>
<text x="256.8" y="120.3">CANH</text>
<text x="257" y="122.8">CANL</text>
<text x="30.5" y="131.7">U9</text>
<text x="34.8" y="130.4">Y</text>
<text x="40" y="129" transform="rotate(-90 40 129)">VCC</text>
<text x="42.7" y="130.4">A</text>
<text x="57.7" y="130.4">RO</text>
<text x="65.4" y="126.4" transform="rotate(-90 65.4 126.4)">VCC</text>
<text x="70.6" y="130.4">B</text>
<text x="100.6" y="127.5">10</text>
<text x="119" y="127.6">10n 1000v</text>
<text x="255.9" y="126.2" transform="rotate(-90 255.9 126.2)">GND</text>
<text x="262.5" y="131.1">+3V3</text>
<text x="18.1" y="134.2">SN74LV1T34DBV</text>
<text x="40" y="134.4" transform="rotate(-90 40 134.4)">GND</text>
<text x="57.7" y="133">~{RE}</text>
<text x="57.7" y="135.5">DE</text>
<text x="100.5" y="132.8">R8</text>
<text x="100.6" y="135.1">10</text>
<text x="213.3" y="135.5">~{RX0BF}</text>
<text x="216.2" y="133">~{INT}</text>
<text x="240.9" y="134.1">R12</text>
<text x="241.1" y="136.4">120</text>
<text x="253.4" y="134.8">GND</text>
<text x="57.7" y="138">DI</text>
<text x="70.6" y="138">A</text>
<text x="77.2" y="143.2">D3</text>
<text x="84.8" y="143.2">D4</text>
<text x="92.1" y="143.2">R5</text>
<text x="108.3" y="139.1">51uH</text>
<text x="109.5" y="141.4">L3</text>
<text x="119" y="140.6">10n 1000v</text>
<text x="122.1" y="143.1">C8</text>
<text x="196.1" y="143.1">CLKOUT/SOF</text>
<text x="196.1" y="138">OSC2</text>
<text x="196.1" y="140.6">OSC1</text>
<text x="212.3" y="140.6">~{TX0RTS}</text>
<text x="212.3" y="143.1">~{TX1RTS}</text>
<text x="213.3" y="138">~{RX1BF}</text>
<text x="267.3" y="140.7">C3</text>
<text x="267.5" y="143">100n</text>
<text x="276.2" y="140.7">C4</text>
<text x="276.4" y="143">100n</text>
<text x="65.4" y="144.5" transform="rotate(-90 65.4 144.5)">GND</text>
<text x="77.1" y="145.5">5v</text>
<text x="84.8" y="145.5">5v</text>
<text x="92.3" y="145.5">4k7</text>
<text x="208.9" y="149.6" transform="rotate(-90 208.9 149.6)">VSS</text>
<text x="212.3" y="145.7">~{TX2RTS}</text>
<text x="213.2" y="148.2">~{RESET}</text>
<text x="226.6" y="148.2">+3V3</text>
<text x="248.3" y="148.5">CAN_TERM</text>
<text x="248.6" y="146.2">J5</text>
<text x="80.7" y="152.6">GND</text>
<text x="262.3" y="152.6">GND</text>
<text x="206.4" y="157.7">GND</text>
<text x="49.6" y="178">Conn_02x03_Odd_Even</text>
<text x="58.7" y="175.7">J1</text>
<text x="98.7" y="177.6">J2</text>
<text x="99.2" y="179.9">Conn_01x02</text>
<text x="69" y="181.2">+12V</text>
<text x="69.3" y="183.6">GND</text>
<text x="98.7" y="185.2">J3</text>
<text x="99.2" y="187.5">Conn_01x02</text>
</g>
<g font-size="1.8" fill="#a90000">
<text x="160.8" y="25.4">1</text>
<text x="160.8" y="27.9">2</text>
<text x="193.3" y="27.9">39</text>
<text x="193.3" y="25.4">40</text>
<text x="160.8" y="30.5">3</text>
<text x="160.8" y="33">4</text>
<text x="160.8" y="35.6">5</text>
<text x="193.3" y="35.6">36</text>
<text x="193.3" y="33">37</text>
<text x="193.3" y="30.5">38</text>
<text x="233.2" y="30.5">2</text>
<text x="233.2" y="33">3</text>
<text x="251" y="35.6">5</text>
<text x="251" y="33">6</text>
<text x="251" y="30.5">7</text>
<text x="117.9" y="36.9" transform="rotate(-90 117.9 36.9)">2</text>
<text x="120.4" y="36.9" transform="rotate(-90 120.4 36.9)">1</text>
<text x="160.8" y="38.1">6</text>
<text x="160.8" y="40.6">7</text>
<text x="193.3" y="40.6">34</text>
<text x="193.3" y="38.1">35</text>
<text x="233.2" y="40.6">8</text>
<text x="160.8" y="43.2">8</text>
<text x="160.8" y="45.7">9</text>
<text x="193.3" y="45.7">32</text>
<text x="193.3" y="43.2">33</text>
<text x="242.3" y="47.7" transform="rotate(-90 242.3 47.7)">1</text>
<text x="244.9" y="47.7" transform="rotate(-90 244.9 47.7)">4</text>
<text x="160.3" y="48.3">10</text>
<text x="160.3" y="50.8">11</text>
<text x="160.3" y="53.3">12</text>
<text x="193.3" y="53.3">29</text>
<text x="193.3" y="50.8">30</text>
<text x="193.3" y="48.3">31</text>
<text x="160.3" y="55.9">13</text>
<text x="160.3" y="58.4">14</text>
<text x="193.3" y="58.4">27</text>
<text x="193.3" y="55.9">28</text>
<text x="160.3" y="61">15</text>
<text x="160.3" y="63.5">16</text>
<text x="193.3" y="63.5">25</text>
<text x="193.3" y="61">26</text>
<text x="160.3" y="66">17</text>
<text x="160.3" y="68.6">18</text>
<text x="160.3" y="71.1">19</text>
<text x="193.3" y="71.1">22</text>
<text x="193.3" y="68.6">23</text>
<text x="193.3" y="66">24</text>
<text x="64.5" y="76.9" transform="rotate(-90 64.5 76.9)">8</text>
<text x="160.3" y="73.7">20</text>
<text x="193.3" y="73.7">21</text>
<text x="39.1" y="79.5" transform="rotate(-90 39.1 79.5)">5</text>
<text x="175" y="78.7" transform="rotate(-90 175 78.7)">41</text>
<text x="177.5" y="78.7" transform="rotate(-90 177.5 78.7)">42</text>
<text x="180.1" y="78.7" transform="rotate(-90 180.1 78.7)">43</text>
<text x="32.5" y="85.1">4</text>
<text x="45.2" y="85.1">2</text>
<text x="55.4" y="85.1">1</text>
<text x="55.4" y="87.6">2</text>
<text x="73.2" y="85.1">7</text>
<text x="106.2" y="86.4">2</text>
<text x="113.8" y="86.4">4</text>
<text x="39.1" y="92.2" transform="rotate(-90 39.1 92.2)">3</text>
<text x="55.4" y="90.2">3</text>
<text x="55.4" y="92.7">4</text>
<text x="73.2" y="92.7">6</text>
<text x="106.2" y="91.4">1</text>
<text x="113.8" y="91.4">3</text>
<text x="64.5" y="102.3" transform="rotate(-90 64.5 102.3)">5</text>
<text x="140.5" y="107.9">7</text>
<text x="140.5" y="105.4">8</text>
<text x="157.8" y="107.9">10</text>
<text x="158.3" y="105.4">9</text>
<text x="140.5" y="110.5">6</text>
<text x="157.8" y="110.5">11</text>
<text x="255" y="113.8" transform="rotate(-90 255 113.8)">3</text>
<text x="140.5" y="118.1">2</text>
<text x="140.5" y="115.6">3</text>
<text x="157.8" y="115.6">14</text>
<text x="157.8" y="118.1">15</text>
<text x="193.3" y="116.8">16</text>
<text x="193.3" y="119.4">17</text>
<text x="208" y="114.3" transform="rotate(-90 208 114.3)">20</text>
<text x="221.8" y="119.4">1</text>
<text x="221.8" y="116.8">2</text>
<text x="245.9" y="116.8">1</text>
<text x="245.9" y="119.4">4</text>
<text x="263.7" y="119.4">7</text>
<text x="39.1" y="123.9" transform="rotate(-90 39.1 123.9)">5</text>
<text x="64.5" y="121.4" transform="rotate(-90 64.5 121.4)">8</text>
<text x="140.5" y="120.6">1</text>
<text x="157.8" y="120.6">16</text>
<text x="193.3" y="124.5">14</text>
<text x="193.3" y="121.9">18</text>
<text x="245.9" y="121.9">5</text>
<text x="245.9" y="124.5">8</text>
<text x="263.7" y="121.9">6</text>
<text x="32.5" y="129.5">4</text>
<text x="45.2" y="129.5">2</text>
<text x="55.4" y="129.5">1</text>
<text x="73.2" y="129.5">7</text>
<text x="106.2" y="130.8">2</text>
<text x="113.8" y="130.8">4</text>
<text x="255" y="129" transform="rotate(-90 255 129)">2</text>
<text x="39.1" y="136.6" transform="rotate(-90 39.1 136.6)">3</text>
<text x="55.4" y="132.1">2</text>
<text x="55.4" y="134.6">3</text>
<text x="55.4" y="137.2">4</text>
<text x="73.2" y="137.2">6</text>
<text x="106.2" y="135.9">1</text>
<text x="113.8" y="135.9">3</text>
<text x="193.8" y="137.2">8</text>
<text x="221.3" y="137.2">11</text>
<text x="221.3" y="134.6">12</text>
<text x="221.3" y="132.1">13</text>
<text x="193.8" y="142.2">3</text>
<text x="193.8" y="139.7">9</text>
<text x="221.8" y="139.7">4</text>
<text x="221.8" y="142.2">5</text>
<text x="64.5" y="146.8" transform="rotate(-90 64.5 146.8)">5</text>
<text x="221.3" y="147.3">19</text>
<text x="221.8" y="144.8">7</text>
<text x="243.6" y="146.2" transform="rotate(-90 243.6 146.2)">2</text>
<text x="246.1" y="146.2" transform="rotate(-90 246.1 146.2)">1</text>
<text x="208" y="152.4" transform="rotate(-90 208 152.4)">10</text>
<text x="92.9" y="176.5">1</text>
<text x="92.9" y="179.1">2</text>
<text x="54.8" y="180.3">4</text>
<text x="54.8" y="182.9">5</text>
<text x="54.8" y="185.4">6</text>
<text x="63.6" y="180.3">1</text>
<text x="63.6" y="182.9">2</text>
<text x="63.6" y="185.4">3</text>
<text x="92.9" y="184.1">1</text>
<text x="92.9" y="186.7">2</text>
</g>
<text font-size="1.8" fill="#0000c2" x="231.1" y="109.2">CAN</text>
</svg>
